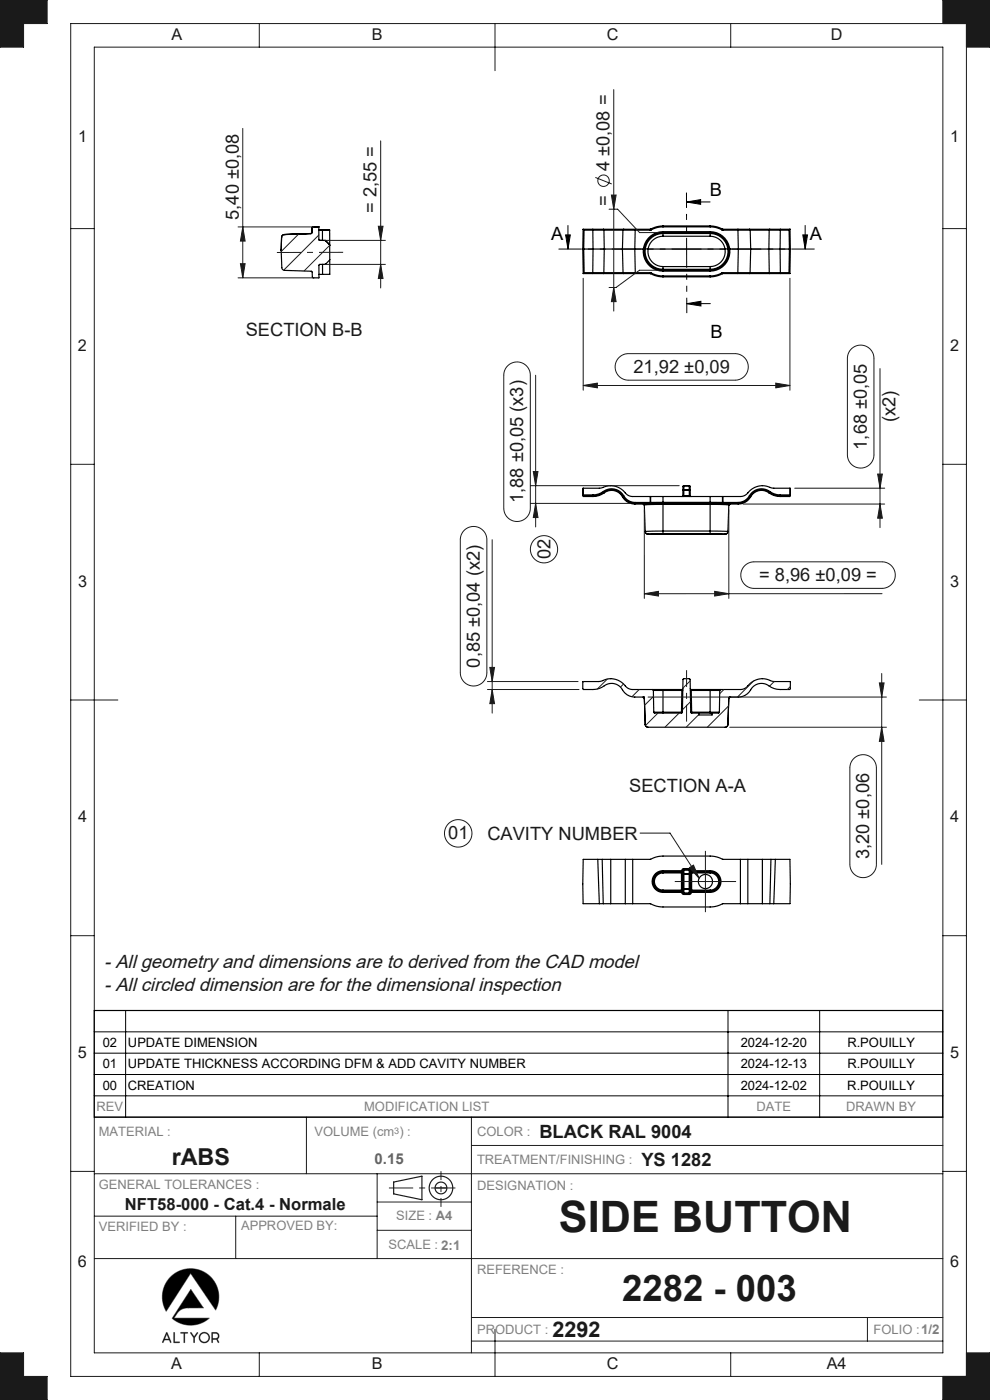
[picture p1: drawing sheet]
<svg xmlns="http://www.w3.org/2000/svg" width="210mm" height="297mm" viewBox="0 0 210 297" stroke-linecap="round" stroke-linejoin="round" font-family="sans-serif">
<g fill="none" stroke="#000" stroke-width=".25">
<path d="M59.6 53.1l.2 3.7a.6 .6 0 0 0 .6 .6l5.7 .1 .1 .2 .1 1.2h1.4v-2.7l1.3-.2 .9-1M59.6 53h.1M59.6 53v.1M59.7 50.3l-.1 2.7M59.7 50.3l-.1 2.8M59.7 50.3h.1M60.3 49.8a.6 .6 0 0 0-.6 .5M60.3 49.8h.1M66 49.5h.1M66 49.5l-5.7 .3M66 49.5v.1M66.2 49.3v.1"/>
<path d="M66.2 49.4l-.2 .2M66.2 48.3v1.1M66.2 48.3h.1M66.4 48.1l-.2 .2v.6v-.6M66.4 48.1l-.2 .2M66.4 48.1h.1M67.6 48.1h-1.2M67.6 48.1v2.7M67.6 48.1h.1M67.6 50.8l.2 .2M67.8 51h1.2M67.8 51h.1"/>
<path d="M68 48.8h.1M68 48.8h-.1M68 48.8h.7M68.4 48.8v2.2M68.4 56.1v2.1M68.4 58.2h-.7M68.7 48.8h.6M68.7 48.8h.1M69 51l.1 .1M69 51h.1M69.1 51.1l.8 .8M69.1 51.1h.1"/>
<path d="M69.3 48.8h.1M69.3 48.8h-1.7h.8M69.4 48.8h.5M69.4 48.8h.1M69.4 48.8h-1.4M69.9 51.9v.1M69.9 51.9h.1M69.9 48.8h-1.5M69.9 48.8l.1 9.4h-1.6M69.9 52h.1M123.6 52.8h.2M123.6 52.8l.1 5.2"/>
<path d="M123.7 48.6l.2 .2M123.7 48.6h.1M123.7 48.6h2.1M123.7 48.6l-.1 4.2M123.7 58h.1M123.7 58h2M123.8 52.8h2M123.8 52.8l.1 5M123.9 48.8h1.9M123.9 48.8l-.1 4M123.9 57.8l-.2 .2M123.9 57.8h1.8"/>
<path d="M125.7 57.8h2.4M125.7 57.8v.2M125.7 58h2.3M125.8 48.8h2.3M125.8 48.6v.2M125.8 48.6h2.2M125.8 48.8v4M125.8 52.8h2.4M125.8 52.8l-.1 5M128 58h4.3M128 48.6l.1 .2M128 48.6h4.3"/>
<path d="M128.1 57.8h4.1M128.1 57.8l-.1 .2M128.1 48.8h4M128.1 48.8l.1 4M128.2 52.8h3.8M128.2 52.8l-.1 5M132 52.8h2.7M132 52.8l.2 5M132.1 48.8l-.1 4M132.1 48.8h2.6M132.2 57.8h2.6M132.2 57.8l.1 .2"/>
<path d="M132.3 48.6l-.2 .2M132.3 48.6h2.4M132.3 58h2.5M134.7 52.8h1.8M134.7 52.8l.1 5M134.7 48.6v.2M134.7 48.8h3.2M134.7 48.8v4M134.7 48.6h3.2M134.8 57.8v.2M134.8 57.8h3.1M134.8 58h3.1"/>
<path d="M136.5 52.8a4.2 4.2 0 0 0 4.1 4.7M136.5 52.8h.1M136.5 52.8h.2M136.7 52.8a4 4 0 0 0 3.9 4.5M136.7 52.8l.2 .1M136.7 52.8h.1M136.9 52.9a3.8 3.8 0 0 0 3.7 4.2M136.9 52.9h.1M137.5 52.8h.1M137.5 52.8l-.6 .1M137.5 52.8a3.2 3.2 0 0 0 3.1 3.8M137.5 52.8h16.3"/>
<path d="M137.9 57.8l.2 .1M137.9 48.6v.2M137.9 57.8v.2M137.9 58l.1 .1M138 48.6h-.1M138 48.6l.1 .2M138 58.1l1.3 .5 1.3 .1M138.1 48.8h-.2M138.1 57.9l1.2 .5 1.3 .1M138.1 57.9l-.1 .2M140.6 50.1a3.2 3.2 0 0 0-3.1 2.7M140.6 49.5a3.8 3.8 0 0 0-3.7 3.4"/>
<path d="M140.6 49.5v.6M140.6 56.6v.5M140.6 49.3a4 4 0 0 0-3.9 3.5M140.6 57.3v.2M140.6 49.1v.2M140.6 49.1a4.2 4.2 0 0 0-4.1 3.7M140.6 48.1l-1.3 .2-1.2 .5M140.6 47.9l-1.3 .2-1.3 .5M140.6 47.9v.2M140.6 58.5v.2M140.6 50.1h10M140.6 56.6h10"/>
<path d="M140.6 49.5h10M140.6 57.1h10M140.6 49.3v.2M140.6 57.1v.2M140.6 49.3h10M140.6 57.3h10M140.6 48.1h10M140.6 49.1h10M140.6 57.5h10M140.6 58.5h10M140.6 47.9h10M140.6 58.7h10"/>
<path d="M150.6 50.1a3.2 3.2 0 0 1 3.2 2.7M150.6 49.5a3.8 3.8 0 0 1 3.8 3.4M150.6 49.5v.6M150.6 56.6v.5M150.6 49.3a4 4 0 0 1 4 3.5M150.6 57.3v.2M150.6 49.1v.2M150.6 49.1a4.2 4.2 0 0 1 4.2 3.7M150.6 48.1l1.3 .2 1.3 .5M150.6 47.9v.2M150.6 47.9l1.4 .2 1.2 .5M150.6 58.5v.2"/>
<path d="M150.6 49.3v.2M150.6 57.1v.2M153.2 48.8h.1M153.2 57.9l-1.3 .5-1.3 .1M153.2 57.9v.2M153.2 48.6v.2M153.2 48.6h.1M153.2 58.1l-1.2 .5-1.4 .1M153.3 57.8l-.1 .1M153.3 48.6v.2M153.3 57.8v.2M153.3 58l-.1 .1"/>
<path d="M153.3 48.8h3.2M153.3 57.8h3.2M153.3 48.6h3.2M153.3 58h3.2M153.8 52.8h.1M153.8 52.8a3.2 3.2 0 0 1-3.2 3.8M153.8 52.8l.6 .1M154.4 52.9h.1M154.4 52.9a3.8 3.8 0 0 1-3.8 4.2M154.6 52.8l-.2 .1M154.6 52.8h.1M154.6 52.8a4 4 0 0 1-4 4.5"/>
<path d="M154.8 52.8h-.2M154.8 52.8h.1M154.8 52.8a4.2 4.2 0 0 1-4.2 4.7M154.8 52.8h1.8M156.5 57.8h2.6M156.5 58h2.4M156.5 57.8v.2M156.5 48.8h2.6M156.5 48.6v.2M156.5 48.6h2.5M156.5 48.8l.1 4M156.6 52.8h2.6"/>
<path d="M156.6 52.8l-.1 5M158.9 58h4.4M159 48.6l.1 .2M159 48.6h4.3M159.1 57.8l-.2 .2M159.1 57.8h4.1M159.1 48.8l.1 4M159.1 48.8h4.1M159.2 52.8l-.1 5M159.2 52.8h3.9M163.1 52.8h2.4M163.1 52.8l.1 5"/>
<path d="M163.2 48.8h2.3M163.2 48.8l-.1 4M163.2 57.8h2.3M163.2 57.8l.1 .2M163.3 48.6l-.1 .2M163.3 48.6h2.2M163.3 58h2.2M165.5 52.8h2M165.5 52.8v5M165.5 48.6v.2M165.5 48.8h1.9M165.5 48.6h2.1"/>
<path d="M165.5 48.8v4M165.5 57.8v.2M165.5 57.8h1.9M165.5 58h2.1M167.4 57.8l.2 .2M167.4 48.8l.1 4M167.5 52.8h.1M167.5 52.8l-.1 5M167.6 58h.1M167.6 48.6l-.2 .2M167.6 48.6h.1M167.6 48.6v4.2"/>
<path d="M167.6 52.8v5.2M123.6 105.1l.2 .2M123.7 103.6h3.6a4.4 4.4 0 0 1 4.8 .4 2.65 2.65 0 0 0 2.1 1.3h3.7M123.7 105h.1M123.7 105l.2 .2M123.7 105h2.1M123.7 103.6v1.4M123.7 105l-.1 .1M123.7 103.6l-.1 1.5M123.8 105.3h2M123.9 105.2l-.1 .1M123.9 105.2h1.9"/>
<path d="M125.8 105v.2M125.8 105.2v.1M128 104.3a3.8 3.8 0 0 1-2.2 .7M128 104.3l.1 .1M128 104.3a2.96 2.96 0 0 1 4.3 .9M128.1 104.4l-1.1 .6-1.2 .2M128.1 104.4a2.76 2.76 0 0 1 4 .9M128.1 104.4l.1 .1M128.2 104.5a4 4 0 0 1-2.4 .8M128.2 104.5a2.62 2.62 0 0 1 3.8 .9M132 105.4a3 3 0 0 0 2.7 1.5M132.1 105.3l.7 .8a3 3 0 0 0 1.9 .7"/>
<path d="M132.1 105.3l-.1 .1M132.3 105.2l-.2 .1M132.3 105.2l.3 .4a2.8 2.8 0 0 0 2.1 1M134.7 106.9h1.8M134.7 106.6v.2M134.7 106.6h3.2M134.7 106.8h3.2M134.7 106.8v.1M136.5 106.9h.1M136.5 106.9l.2 .2M136.5 106.9l.1 .2M136.7 107.1h.1"/>
<path d="M136.7 107.1l.2 5.7M136.8 112.7l.2 .4 .3 .2M136.8 112.7l.1 .1M136.9 112.7h-.1M136.9 112.8h.1M136.9 112.8l.2 .4 .4 .1M137.5 113.3h.1M137.5 113.3h16.3M137.9 106.6v.2M137.9 105.3h.1M137.9 105.3v1.3M138 105.3h2.6"/>
<path d="M138 106.6l.1 .2M138 106.6h-.1M138 105.3v1.3M138.1 106.8h-.2M140.6 106.6h-2.6M140.6 106.6v.2M140.6 106.8h-2.5M140.6 106.8l-4.1 .1M140.6 106.8v.2M140.6 107l-3.9 .1M140.6 112.7l-3.7 .1M140.6 112.7v.5"/>
<path d="M140.6 113.2l-3.1 .1M140.6 105.3v1.3M140.6 107v5.7M140.6 105.3h10M140.6 106.6h10M140.6 106.8h10M140.6 107h10M140.6 112.7h10M140.6 113.2h10M144.8 105.1h.2M144.8 105.1l-.2 .2M144.9 103.2l-.1 1.9"/>
<path d="M145 105.1v.2M145 105.1h1.2M145.1 103.9l-.2 .1h.2M145.1 103.9v.1M145.1 104l-.1 1.1M145.1 104h1.1M145.1 103.9h1.1M145.1 103.1l-.2 .1M145.1 103v.1M145.1 103l-.2 .2M145.1 103.1v.8M145.1 103.1h1.1"/>
<path d="M145.1 103h1.1M146.2 103.1l.2 .1M146.2 103v.1M146.2 103l.2 .2M146.2 103.1v.8M146.2 103.9l.2 .1h-.2M146.2 103.9v.1M146.2 104v1.1M146.2 105.1v.2M146.2 105.1h.2M146.4 103.2v1.9M146.4 105.1l.2 .2"/>
<path d="M150.6 106.6v.2M150.6 106.6h2.6M150.6 105.3h2.6M150.6 106.8h2.6M150.6 106.8l4.2 .1M150.6 107l4 .1M150.6 106.8v.2M150.6 112.7l3.8 .1M150.6 113.2l3.2 .1M150.6 112.7v.5M150.6 105.3v1.3M150.6 107v5.7"/>
<path d="M153.2 106.8h.1M153.2 106.6v.2M153.2 106.6h.1M153.2 105.3h.1M153.2 105.3v1.3M153.3 106.6v.2M153.3 106.6h3.2M153.3 106.8h3.2M153.3 105.3v1.3M153.8 113.3h.1M154.4 112.8l-.2 .4-.4 .1M154.4 112.8h.1"/>
<path d="M154.4 112.7h.1M154.4 112.7l-.1 .4-.3 .2M154.6 107.1h.1M154.6 107.1l-.2 5.7M154.7 106.9l-.1 .2M154.8 106.9h.1M154.8 106.9l-.2 .2M154.8 106.9h1.8M156.5 106.6v.2M156.5 106.8l.1 .1M159 105.2l-.3 .4a2.8 2.8 0 0 1-2.2 1M159 105.2l.1 .1"/>
<path d="M159.1 105.3a3 3 0 0 1-2.6 1.5M159.1 105.3l.1 .1M159.2 105.4v.1a3 3 0 0 1-2.6 1.4M163.1 104.5a4 4 0 0 0 2.4 .8M163.1 104.5a2.62 2.62 0 0 0-3.9 .9M163.2 104.4l1.1 .6 1.2 .2M163.2 104.4a2.76 2.76 0 0 0-4.1 .9M163.2 104.4l-.1 .1M163.3 104.3l-.1 .1M163.3 104.3a3.8 3.8 0 0 0 2.2 .7M163.3 104.3a2.96 2.96 0 0 0-4.3 .9M165.5 105.3h1.9"/>
<path d="M165.5 105v.2M165.5 105h2.1M165.5 105.2v.1M165.5 105.2h1.9M167.4 105.2v.1M167.6 103.6l-3.8-.1a4.2 4.2 0 0 0-5.5 1.4l-1 .4h-4M167.6 105h.1M167.6 105l-.2 .2M167.6 103.6v1.4M167.6 103.6v1.5M167.6 105v.1M167.6 105.1l-.2 .2"/>
<path d="M136.5 147.9h.1M136.5 147.9l.2 .2M136.5 147.9l.1 .2M136.7 148.1h.1M136.7 148.1l.2 5.6M136.8 153.7l.2 .3 .3 .2M136.9 153.7h.1M136.9 153.7l.1 .4 .5 .2h16.3l.4-.2 .2-.4M138.4 146.3h-4.2a2.56 2.56 0 0 1-2-1.3 4.2 4.2 0 0 0-4.9-.4h-3.7v1.5l.2 .2a6 6 0 0 0 4.4-.8 2.73 2.73 0 0 1 4.1 1.2 2.99 2.99 0 0 0 2.4 1.2h1.8M138.4 146.3l.2 .2M138.4 146.3h2.2M138.6 146.5h2"/>
<path d="M138.6 146.5l.1 4.6M138.7 151.1h1.9M138.7 151.1l.2 .2h5.7M140.6 146.3v.2M140.6 151.1v.2M140.6 146.5v4.6M140.6 146.3h4M140.6 151.1h4M140.6 146.5h4M144.6 151.1h.2M144.6 151.1v.2M144.6 146.5h.2"/>
<path d="M144.6 146.5v4.6M144.6 146.3v.2M144.8 151.1l-.2 .2M144.8 151.1l.1-6.9 .2-.2h1.1l.2 .1 .1 7M144.8 146.1l-.2 .2M146.4 146.1l.2 .2M146.4 146.5h.2M146.5 151.1l.2 .2M146.5 151.1h.2M146.6 146.3v.2M146.6 146.3h4M146.6 146.5l.1 4.6"/>
<path d="M146.6 146.5h4M146.7 151.1v.2M146.7 151.3h1.5M146.7 151.1h3.9M148.2 151.3h2.8M148.2 151.3v.4h2.8v-.4M150.6 146.3v.2M150.6 146.3h2.3M150.6 151.1v.2M150.6 146.5h2.1M150.6 151.1h2M150.6 146.5v4.6"/>
<path d="M152.7 146.5l-.1 4.6-.2 .2h-1.4M152.9 146.3l-.2 .2M152.9 146.3h4.2a2.56 2.56 0 0 0 2-1.3 4 4 0 0 1 4.7-.5l3.8 .1v1.5l-.2 .2a6 6 0 0 1-4.3-.8 2.64 2.64 0 0 0-3.9 1 3 3 0 0 1-2.6 1.4h-1.8M154.4 153.7h.1M154.4 153.7l-.1 .3-.3 .2M154.6 148.1h.1M154.6 148.1l-.2 5.6M154.6 148h.1M154.6 148v.1M154.7 147.9l-.1 .2M154.8 147.9h-.1M154.8 147.9h.1"/>
<path d="M154.8 147.9l-.2 .2M126.8 182.3l.3 9.4M126.8 182.3h.9M126.8 182.3h-3.1v9.4h3.4M127.1 191.7h.9M127.7 182.3l.3 9.4M127.7 182.3h1.9M128 191.7h1.6M129.6 191.7h3M129.6 182.3h3M129.6 182.3v9.4M132.6 191.7h1.6"/>
<path d="M132.6 182.3h1.6M132.6 182.3v9.4M134.2 182.3h3.8a5.4 5.4 0 0 1 2.6-.7h10a5.7 5.7 0 0 1 2.7 .7h3.8M134.2 191.7h3.8a5.4 5.4 0 0 0 2.6 .7h10a5.7 5.7 0 0 0 2.7-.7h3.8M134.2 182.3v9.4M140.6 184.7a2.3 2.3 0 0 0-2.3 2.3 2.3 2.3 0 0 0 2.3 2.3M140.6 184.7v.2M140.6 184.9a2.1 2.1 0 0 0-2.1 2.1 2.1 2.1 0 0 0 2.1 2.1M140.6 189.1v.2M140.6 185a2.02 2.02 0 0 0-2 2 2.02 2.02 0 0 0 2 2M140.6 185v.2M140.6 185.2a1.82 1.82 0 0 0-1.8 1.8 1.82 1.82 0 0 0 1.8 1.8"/>
<path d="M140.6 188.8v.2M140.6 184.9v.1M140.6 189v.1M140.6 189.3h4M140.6 184.7h4M140.6 184.9h4M140.6 189.1h4M140.6 185h4M140.6 189h4M140.6 185.2h4M140.6 188.8h4M144.6 185l.2 .2"/>
<path d="M144.6 188.8h.2M144.6 185.2h.2M144.6 185v.2M144.6 188.8v.2M144.6 189v.1M144.6 185.2v3.6M144.6 184.9l.2 .2M144.6 189.1v.2M144.6 184.9v.1M144.6 184.7h.2M144.6 184.7v.2M144.6 189.3h.2"/>
<path d="M144.6 189.4h.2M144.6 189.4l.2 .2 .2 .2M144.6 184.7h.1M144.6 189.3v.1M144.8 188.8l-.2 .2M144.8 188.8v.1M144.8 185.2v3.6M144.8 188.9v.4M144.8 188.9l-.2 .2M144.8 185.1v.1M144.8 184.7v.4M144.8 189.4l.2 .2"/>
<path d="M144.8 184.7h.1M144.8 189.3v.1M144.9 189.3l.2 .2M144.9 184.7v.8M144.9 189.3l-.1 .1M144.9 188.5h.2M144.9 185.5h.2M144.9 188.5l.2 .2M144.9 185.5v3M144.9 188.5v.8M145 184.5l-.2 .2M145 184.3l-.2 .1-.2 .3"/>
<path d="M145 184.3v.2M145 189.6v.2M145 189.6h1.2M145 184.5h.1M145 184.5h1.2M145 184.3h1.2M145 189.8h1.2M145.1 184.5l-.2 .2M145.1 184.5h.1M145.1 189.5h.1M145.1 184.5v.9M145.1 184.5h1.1"/>
<path d="M145.1 189.5h1.1M145.1 189.5l-.1 .1M145.1 185.4v.1M145.1 185.4l-.2 .1M145.1 188.5v.2M145.1 185.5v3M145.1 185.5h1.1M145.1 185.4h1.1M145.1 188.5h1.1M145.1 188.7h1.1M145.1 188.7v.8M146.2 188.5h.2"/>
<path d="M146.2 185.5h.2M146.2 185.4v.1M146.2 185.4l.2 .1M146.2 188.5v.2M146.2 185.5v3M146.2 188.7v.8M146.2 184.5l.2 .2M146.2 184.5h.1M146.2 189.5h.1M146.2 184.5v.9M146.2 189.5v.1M146.2 184.3l.3 .1 .1 .3"/>
<path d="M146.2 184.3v.2M146.2 189.6v.2M146.4 188.5l-.2 .2M146.4 185.5v3M146.4 188.5v.8M146.4 189.3l-.2 .2M146.4 184.7v.8M146.4 184.7v.4M146.4 189.4l-.2 .2M146.4 184.7h.2M146.4 189.3h.2M146.4 189.4h.2"/>
<path d="M146.4 184.7h.1M146.4 189.3v.1M146.4 188.9v.4M146.4 188.9l.2 .2M146.4 185.1l.1 .1M146.5 188.8l.2 .2M146.5 185.2h.2M146.5 188.8h.2M146.5 185.2v3.6M146.5 188.8l-.1 .1M146.6 184.7v.2M146.6 189.4l-.1 .2-.3 .2"/>
<path d="M146.6 184.7h.1M146.6 189.3v.1M146.6 189.3h4M146.6 184.7h4M146.6 184.9l-.2 .2M146.6 189.1v.2M146.6 184.9h4M146.6 189.1h4M146.6 184.9l.1 .1M146.7 185l-.2 .2M146.7 185v.2M146.7 188.8v.2"/>
<path d="M146.7 185h3.9M146.7 189l-.1 .1M146.7 189h3.9M146.7 185.2h3.9M146.7 185.2v3.6M146.7 188.8h3.9M150.6 184.7a2.3 2.3 0 0 1 2.3 2.3 2.3 2.3 0 0 1-2.3 2.3M150.6 189.1v.2M150.6 184.9a2.1 2.1 0 0 1 2.1 2.1 2.1 2.1 0 0 1-2.1 2.1M150.6 184.7v.2M150.6 185a2.02 2.02 0 0 1 2.1 2 2.02 2.02 0 0 1-2.1 2M150.6 188.8v.2"/>
<path d="M150.6 185.2a1.82 1.82 0 0 1 1.9 1.8 1.82 1.82 0 0 1-1.9 1.8M150.6 185v.2M150.6 184.9v.1M150.6 189v.1M157.1 191.7h1.5M157.1 182.3h1.5M157.1 182.3v9.4M158.6 191.7h3.1M158.6 182.3h3.1M158.6 182.3v9.4M161.7 191.7h1.6M161.7 182.3h1.8"/>
<path d="M161.7 182.3v9.4M163.3 191.7h.8M163.5 182.3l-.2 9.4M163.5 182.3h1M164.5 182.3l-.4 9.4M164.5 182.3h3.1v9.4h-3.5"/>
<circle cx="149.6" cy="187" r="1.5"/>
</g>
<g fill="none" stroke="#191924" stroke-width=".21">
<path d="M0 0h10v5h-5v5h-5zM15 5h190v287h-190zM20 10h180v277h-180zM55 5v5M105 5v10M155 5v5M200 5v-5h10v10h-5M15 48.5h5M63.4 49.7l-3.7 3.7M67.6 49.9l-7.4 7.4M67.7 58.8l-.2 .1M69.9 52l-5.4 5.5"/>
<path d="M200 48.5h5M15 98.5h5M200 98.5h5M15 148.5h10M123.8 144.6l-.2 .2M128.8 144.1l-2.1 2.1M132.3 145.1l-.7 .7M135.6 146.3l-1.5 1.5M138.6 147.7l-1.9 1.9M139.6 151.3l-2.7 2.6M144.1 151.3l-3 3M146.4 144.4l-1.6 1.6"/>
<path d="M146.5 148.9l-1.7 1.7M148.2 151.6l-2.7 2.7M153.5 146.3l-.8 .9M154.5 149.8l-4.5 4.5M159.8 144.5l-3.4 3.4M164.2 144.6l-1 1M167.6 145.6l-.6 .7M195 148.5h10M15 198.5h5M200 198.5h5M20 237h180M65 237v12"/>
<path d="M100 237v50M15 248.5h5M20 249h180M20 258h60M50 258v9M80 249v18M80 255h20M100 243h100M200 248.5h5M20 267h180M80 261h20M100 279.5h100"/>
<path d="M184 279.5v5M0 287h5v5h5v5h-10zM55 287v5M100 284.5h100M105 282v10M155 287v5M205 287h5v10h-10v-5"/>
</g>
<g fill="none" stroke="#191924" stroke-width=".25">
<path d="M83.5 250.8l6-1.3v5l-6-1.2z"/>
<circle cx="93.5" cy="252" r="2.5"/>
<circle cx="93.5" cy="252" r="1.25"/>
</g>
<g fill="none" stroke="#808080" stroke-width=".21">
<path d="M36.1 271a6 6 0 0 1 7.8-.7 6 6 0 0 1 1.8 7.6l-5.3-7.8-5.1 8.1a6 6 0 0 1 .8-7.2zM40.5 273.6l2.6 3.9h-3.2a2.69 2.69 0 0 0-2.4 1.3l-.6 .8h7.5a6 6 0 0 1-7.9 .1zM34.5 284.8h.1M34.5 284.8l.3-.5h1.1l.3 .5M35.4 283l.4 1.1h-.9zM36.2 284.8l-.8-2.1-.9 2.1M36.2 284.8h.1M36.9 282.7h.1v2h1l.1 .1h-1.2zM38.3 282.7h1.5l-.6 .1-.1 2-.1-2h-.6zM40.5 282.7l.7 .9 .6-.9h.1l-.6 1.1v1h-.2a2.04 2.04 0 0 0-.7-2zM44.9 282.8l.9-.1a.74 .74 0 0 1 .7 .5 .74 .74 0 0 1-.4 .9l.2 .7M44.9 282.8v2h.2v-.7h.8l.4 .7"/>
<path d="M45.1 282.8h.7a.56 .56 0 0 1 .5 .6 .56 .56 0 0 1-.5 .6h-.7zM46.3 284.8h.1"/>
<circle cx="43.3" cy="283.8" r="1.12"/>
<circle cx="43.3" cy="283.8" r=".96"/>
</g>
<path d="M92.3 252h2.5" fill="none" stroke="#191924" stroke-width=".21" stroke-dasharray="30.5 1.3 1.3 1.3" stroke-linecap="butt"/>
<path d="M93.5 248.5v7.5" fill="none" stroke="#191924" stroke-width=".21" stroke-dasharray="30.5 1.3 1.3 1.3" stroke-dashoffset="28.6" stroke-linecap="butt"/>
<path d="M82.5 252h14.1" fill="none" stroke="#191924" stroke-width=".21" stroke-dasharray="30.5 1.3 1.3 1.3" stroke-dashoffset="25.3" stroke-linecap="butt"/>
<path d="M36.2 270.9a6 6 0 0 0-.9 7.3l5.1-8.1 5.3 7.8a6 6 0 0 0-1.7-7.6 6 6 0 0 0-7.8 .6zM40.5 273.6l-4 6.1a6 6 0 0 0 7.9-.1h-7.5l.6-.8a2.65 2.65 0 0 1 2.4-1.3h3.2zM35.3 282.7l-.8 2.1h.1l.2-.5h1.1l.3 .5-.8-2.1zM35.4 283l.4 1.1h-.9zM38.3 282.7l.1 .1h.6v2h.1l.1-2 .6-.1zM36.9 282.7v2.1h1.1v-.1h-1v-2zM42.2 283.8a1.15 1.15 0 0 0 2.3 0 1.15 1.15 0 0 0-2.3 0zM42.4 283.8a.96 .96 0 0 1 1.9 0 .96 .96 0 0 1-1.9 0zM40.4 282.7l.7 1.1v1h.1l.1-1 .6-1.1h-.1l-.6 .9zM45 282.7l-.1 2.1h.2v-.7h.8l.5 .7-.3-.7 .4-.5-.2-.6-.4-.3zM45.1 282.8l1 .2 .2 .4-.1 .4-.3 .2h-.8z" fill-rule="evenodd" fill="#000"/>
<path d="M0 287v10h10v-5h-5v-5zM200 0h10v10h-5v-5h-5zM200 292h5v-5h5v10h-10zM0 0h10v5h-5v5h-5z" fill-rule="evenodd" fill="#191924"/>
<g fill="none" stroke="#191924" stroke-width=".21">
<path d="M130.2 19v47M51.5 27.2v31.7M80.7 29.9v31.2M126.3 37.6l3.5 1.4M50.5 48.1h16.1M50.5 58.9h16.2M51 55.9h1l-.5 3zM51.5 48.1l.5 3h-1zM68.8 51h12.9M68.8 56.1h12.9M80.2 48h1l-.5 3zM80.7 56.1l.5 3h-1z"/>
<path d="M123.7 59v23.8M129.2 44.4h1.8l4.7 4.9h3.9M129.7 41.4h1l-.5 3zM139.6 57.3h-4l-4.9 3.7h-1.5M167.6 59v23.8M107.6 77.7a2.82 2.82 0 0 1 3.1-.7 2.82 2.82 0 0 1 1.8 2.6v28.2a2.82 2.82 0 0 1-2.8 2.8 2.82 2.82 0 0 1-2.8-2.8v-28.2a2.82 2.82 0 0 1 .7-1.9zM113.6 79.6v32.2M130.2 61l.5 3h-1zM131.4 75.8a2.82 2.82 0 0 1 1.9-.8h22.6a2.82 2.82 0 0 1 2.8 2.8 2.82 2.82 0 0 1-2.8 2.9h-22.6a2.82 2.82 0 0 1-2.6-1.8 2.82 2.82 0 0 1 .7-3.1zM180.5 74.1a2.82 2.82 0 0 1 3.1-.7 2.82 2.82 0 0 1 1.8 2.6v20.5a2.82 2.82 0 0 1-2.8 2.8 2.82 2.82 0 0 1-2.8-2.8v-20.5a2.82 2.82 0 0 1 .7-1.9zM186.7 78.2v33.7M123.7 81.8l3-.5v1z"/>
<path d="M123.7 81.8h43.9M164.6 81.3l3 .5-3 .5zM98.4 112.6a2.82 2.82 0 0 1 3.1-.7 2.82 2.82 0 0 1 1.8 2.6v28.2a2.82 2.82 0 0 1-2.8 2.8 2.82 2.82 0 0 1-2.9-2.8v-28.2a2.82 2.82 0 0 1 .8-1.9zM104.4 114.5v36.8M112.6 103h31.5M112.6 106.8h21.1M113.1 100h1l-.5 3zM113.6 106.8l.5 3h-1zM136.7 108.1v18.9M154.6 108.1v18.8M157.6 106.9h30.1M158 120a2.82 2.82 0 0 1 2-.8h27.1a2.82 2.82 0 0 1 2.8 2.8 2.82 2.82 0 0 1-2.8 2.8h-27.1a2.82 2.82 0 0 1-2.7-1.7 2.82 2.82 0 0 1 .7-3.1z"/>
<path d="M168.6 103.6h19.1M186.2 100.6h1l-.5 3zM186.7 106.9l.5 3h-1zM136.7 126l3-.5v1zM151.6 125.4l3 .5-3 .5zM187.1 125.9l-50.4 .1M103.4 144.6h19.2M103.4 146.3h19.4M103.9 141.6h1l-.5 3zM104.4 146.3l.5 3h-1zM137.5 147.9h50.5M154.8 154.3h33.2"/>
<path d="M186.5 144.9h1l-.5 3zM187 154.3l.5 3h-1zM187 142.9v40.5M135.8 176.7h6.3l6.2 9.6M181.1 161a2.82 2.82 0 0 1 3-.7 2.82 2.82 0 0 1 1.8 2.6v20.5a2.82 2.82 0 0 1-2.8 2.8 2.82 2.82 0 0 1-2.8-2.8v-20.5a2.82 2.82 0 0 1 .8-1.9zM144.6 187h10M146.3 184.1l.8-.6 1.2 2.8zM149.6 182v10"/>
<circle cx="128" cy="38.3" r="1.21"/>
<circle cx="115.4" cy="116.5" r="2.89"/>
<circle cx="97.2" cy="176.8" r="2.91"/>
</g>
<g fill="none" stroke="#000" stroke-width=".21">
<path d="M120 49.8h1l-.5 3zM120.5 47.8v5M145.6 42.9l3-.6v1zM150.6 42.8l-5 .1M170.3 49.8h1l-.5 3zM170.8 47.8v5M145.7 64.4l3-.5v1zM150.7 64.4h-5M20 218.9h180M26.6 214.4v22.6M154.4 214.4v22.6M173.9 214.4v22.6"/>
<path d="M20 223.4h180M20 227.9h180M20 232.5h180"/>
</g>
<path d="M172.8 52.8h-54.3" fill="none" stroke="#000" stroke-width=".21" stroke-dasharray="6.3 1.3 1.3 1.3 1.3 1.3" stroke-dashoffset="1.4" stroke-linecap="butt"/>
<path d="M145.6 40.9l.1 25.5" fill="none" stroke="#000" stroke-width=".21" stroke-dasharray="6.3 1.3 1.3 1.3 1.3 1.3" stroke-dashoffset="3.1" stroke-linecap="butt"/>
<path d="M144.6 187h-1.5M149.6 182v-1.5M149.6 192v1.5M154.6 187h1.5" fill="none" stroke="#191924" stroke-width=".21" stroke-dasharray="30.5 1.3 1.3 1.3" stroke-linecap="butt"/>
<path d="M72.8 53.5l-14.1 .1" fill="none" stroke="#191924" stroke-width=".21" stroke-dasharray="30.5 1.3 1.3 1.3" stroke-dashoffset="25.4" stroke-linecap="butt"/>
<path d="M145.6 142.2v10.9" fill="none" stroke="#191924" stroke-width=".21" stroke-dasharray="30.5 1.3 1.3 1.3" stroke-dashoffset="26.9" stroke-linecap="butt"/>
<path d="M20 214.4h180v22.6h-180z" fill="none" stroke="#000" stroke-width=".25"/>
<path d="M170.3 49.8h1l-.5 3zM120 49.8h1l-.5 3zM145.6 42.9l3-.6v1zM145.7 64.4l3-.5v1z" fill="#000"/>
<g fill="#191924">
<path d="M146.3 184.1l.8-.6 1.2 2.8z"/>
<path d="M123.7 81.8l3-.5v1zM164.6 81.3l3 .5-3 .5z"/>
<path d="M136.7 126l3-.5v1zM151.6 125.4l3 .5-3 .5z"/>
<path d="M129.7 41.4h1l-.5 3zM130.2 61l.5 3h-1zM51.5 48.1l.5 3h-1zM51 55.9h1l-.5 3zM80.2 48h1l-.5 3zM80.7 56.1l.5 3h-1z"/>
<path d="M186.2 100.6h1l-.5 3zM186.7 106.9l.5 3h-1zM113.1 100h1l-.5 3zM113.6 106.8l.5 3h-1zM186.5 144.9h1l-.5 3zM187 154.3l.5 3h-1z"/>
<path d="M103.9 141.6h1l-.5 3zM104.4 146.3l.5 3h-1z"/>
</g>
<text font-size="9.2" fill="#191924" x="118.6" y="261.4">SIDE BUTTON</text>
<text font-size="7.8" fill="#191924" x="131.9" y="276">2282 - 003</text>
<text font-size="4.9" fill="#191924" x="36.4" y="247.1">rABS</text>
<text font-size="4.6" fill="#191924" x="117.2" y="283.6">2292</text>
<g font-size="4" fill="#191924">
<text x="22.1" y="205.4">- All geometry and dimensions are to derived from the CAD model</text>
<text x="22.1" y="210.3">- All circled dimension are for the dimensional inspection</text>
</g>
<g font-size="3.9" fill="#191924">
<text x="129.3" y="36.3" transform="rotate(-90 129.3 36.3)">4 ±0,08 =</text>
<text x="50.6" y="46.6" transform="rotate(-90 50.6 46.6)">5,40 ±0,08</text>
<text x="79.9" y="45.2" transform="rotate(-90 79.9 45.2)">= 2,55 =</text>
<text x="129.3" y="43.8" transform="rotate(-90 129.3 43.8)">=</text>
<text x="52.1" y="71.2">SECTION B-B</text>
<text x="134.4" y="79.1">21,92 ±0,09</text>
<text x="190" y="89.6" transform="rotate(-90 190 89.6)">(x2)</text>
<text x="183.9" y="95.4" transform="rotate(-90 183.9 95.4)">1,68 ±0,05</text>
<text x="111" y="106.7" transform="rotate(-90 111 106.7)">1,88 ±0,05 (x3)</text>
<text x="116.7" y="118.6" transform="rotate(-90 116.7 118.6)">02</text>
<text x="161" y="123.3">= 8,96 ±0,09 =</text>
<text x="101.8" y="141.6" transform="rotate(-90 101.8 141.6)">0,85 ±0,04 (x2)</text>
<text x="133.5" y="168">SECTION A-A</text>
<text x="95.1" y="178">01</text>
<text x="103.4" y="178.2">CAVITY NUMBER</text>
<text x="184.4" y="182.3" transform="rotate(-90 184.4 182.3)">3,20 ±0,06</text>
<text x="114.4" y="241.3">BLACK RAL 9004</text>
<text x="136.1" y="247.3">YS 1282</text>
</g>
<g font-size="3.9">
<text x="150.6" y="41.5">B</text>
<text x="116.9" y="50.8">A</text>
<text x="171.8" y="50.8">A</text>
<text x="150.7" y="71.7">B</text>
</g>
<text font-size="3.5" fill="#191924" x="26.5" y="256.8">NFT58-000 - Cat.4 - Normale</text>
<g font-size="3.4" fill="#191924">
<text x="36.4" y="8.5">A</text>
<text x="78.9" y="8.5">B</text>
<text x="128.8" y="8.5">C</text>
<text x="176.3" y="8.5">D</text>
<text x="16.6" y="30.2">1</text>
<text x="201.5" y="30.2">1</text>
<text x="16.5" y="74.5">2</text>
<text x="201.5" y="74.5">2</text>
<text x="16.6" y="124.4">3</text>
<text x="201.5" y="124.5">3</text>
<text x="16.5" y="174.5">4</text>
<text x="201.5" y="174.5">4</text>
<text x="16.5" y="224.5">5</text>
<text x="201.5" y="224.5">5</text>
<text x="16.5" y="268.7">6</text>
<text x="201.5" y="268.7">6</text>
<text x="36.3" y="290.5">A</text>
<text x="78.8" y="290.5">B</text>
<text x="128.7" y="290.5">C</text>
<text x="175.4" y="290.5">A4</text>
</g>
<text font-size="3.2" fill="#646464" x="79.5" y="247">0.15</text>
<g font-size="2.7">
<text x="21.8" y="226.6">01</text>
<text x="21.8" y="222.1">02</text>
<text x="27.1" y="226.6">UPDATE THICKNESS ACCORDING DFM &amp; ADD CAVITY NUMBER</text>
<text x="27.1" y="222.1">UPDATE DIMENSION</text>
<text x="157.1" y="226.6">2024-12-13</text>
<text x="157.1" y="222.1">2024-12-20</text>
<text x="179.7" y="226.6">R.POUILLY</text>
<text x="179.7" y="222.1">R.POUILLY</text>
<text x="21.8" y="231.2">00</text>
<text x="27.1" y="231.2">CREATION</text>
<text x="157.1" y="231.2">2024-12-02</text>
<text x="179.7" y="231.2">R.POUILLY</text>
</g>
<g font-size="2.7" fill="#808080">
<text x="20.5" y="235.7">REV</text>
<text x="77.3" y="235.7">MODIFICATION LIST</text>
<text x="160.5" y="235.7">DATE</text>
<text x="179.5" y="235.7">DRAWN BY</text>
<text x="21" y="241">MATERIAL :</text>
<text x="66.7" y="241.1">VOLUME (cm ) :</text>
<text x="101.2" y="241.1">COLOR :</text>
<text x="101.2" y="247">TREATMENT/FINISHING :</text>
<text x="21" y="252.2">GENERAL TOLERANCES :</text>
<text x="101.2" y="252.4">DESIGNATION :</text>
<text x="21" y="261.1">VERIFIED BY :</text>
<text x="51.1" y="260.9">APPROVED BY:</text>
<text x="84" y="258.8">SIZE : A4</text>
<text x="82.4" y="265.1">SCALE : 2:1</text>
<text x="101.2" y="270.2">REFERENCE :</text>
<text x="101.2" y="283">PRODUCT :</text>
<text x="185.3" y="283">FOLIO :1/2</text>
</g>
<text font-size="1.9" fill="#808080" x="83.6" y="240.6">3</text>
</svg>
